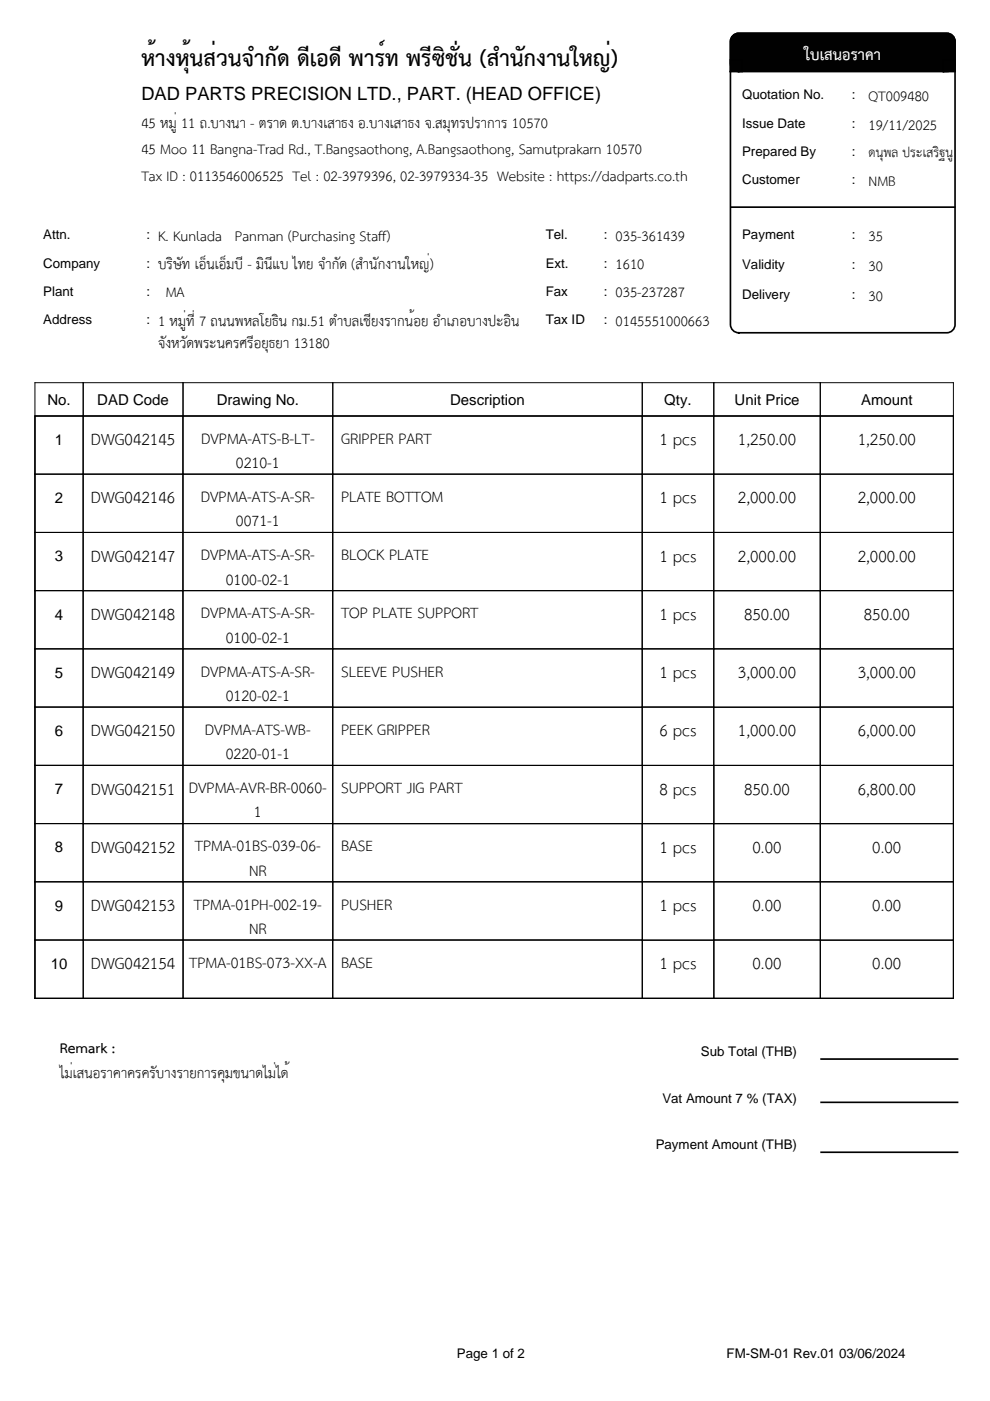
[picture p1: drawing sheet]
<svg xmlns="http://www.w3.org/2000/svg" width="210mm" height="297mm" viewBox="0 0 210 297" stroke-linecap="round" stroke-linejoin="round" font-family="sans-serif">
<path d="M7.4 88.2h10.2v12.3h-10.2z" fill="none" stroke="#000" stroke-width=".21"/>
<path d="M17.6 88.2h21.2v12.3h-21.2z" fill="#fff"/>
<path d="M17.6 88.2h21.2v12.3h-21.2z" fill="none" stroke="#000" stroke-width=".21"/>
<path d="M38.8 88.2h31.8v12.3h-31.8z" fill="#fff"/>
<path d="M38.8 88.2h31.8v12.3h-31.8z" fill="none" stroke="#000" stroke-width=".21"/>
<path d="M70.6 88.2h65.6v12.3h-65.6z" fill="#fff"/>
<path d="M70.6 88.2h65.6v12.3h-65.6z" fill="none" stroke="#000" stroke-width=".21"/>
<path d="M136.2 88.2h15.1v12.3h-15.1z" fill="#fff"/>
<path d="M136.2 88.2h15.1v12.3h-15.1z" fill="none" stroke="#000" stroke-width=".21"/>
<path d="M151.3 88.2h22.6v12.3h-22.6z" fill="#fff"/>
<path d="M151.3 88.2h22.6v12.3h-22.6z" fill="none" stroke="#000" stroke-width=".21"/>
<path d="M173.9 88.2h28.2v12.3h-28.2z" fill="#fff"/>
<path d="M173.9 88.2h28.2v12.3h-28.2z" fill="none" stroke="#000" stroke-width=".21"/>
<path d="M7.4 100.5h10.2v12.4h-10.2z" fill="#fff"/>
<path d="M7.4 100.5h10.2v12.4h-10.2z" fill="none" stroke="#000" stroke-width=".21"/>
<path d="M17.6 100.5h21.2v12.4h-21.2z" fill="#fff"/>
<path d="M17.6 100.5h21.2v12.4h-21.2z" fill="none" stroke="#000" stroke-width=".21"/>
<path d="M38.8 100.5h31.8v12.4h-31.8z" fill="#fff"/>
<path d="M38.8 100.5h31.8v12.4h-31.8z" fill="none" stroke="#000" stroke-width=".21"/>
<path d="M70.6 100.5h65.6v12.4h-65.6z" fill="#fff"/>
<path d="M70.6 100.5h65.6v12.4h-65.6z" fill="none" stroke="#000" stroke-width=".21"/>
<path d="M136.2 100.5h15.1v12.4h-15.1z" fill="#fff"/>
<path d="M136.2 100.5h15.1v12.4h-15.1z" fill="none" stroke="#000" stroke-width=".21"/>
<path d="M151.3 100.5h22.6v12.4h-22.6z" fill="#fff"/>
<path d="M151.3 100.5h22.6v12.4h-22.6z" fill="none" stroke="#000" stroke-width=".21"/>
<path d="M173.9 100.5h28.2v12.4h-28.2z" fill="#fff"/>
<path d="M173.9 100.5h28.2v12.4h-28.2z" fill="none" stroke="#000" stroke-width=".21"/>
<path d="M7.4 112.9h10.2v12.3h-10.2z" fill="#fff"/>
<path d="M7.4 112.9h10.2v12.3h-10.2z" fill="none" stroke="#000" stroke-width=".21"/>
<path d="M7.4 125.2h10.2v12.4h-10.2z" fill="#fff"/>
<path d="M7.4 125.2h10.2v12.4h-10.2z" fill="none" stroke="#000" stroke-width=".21"/>
<path d="M17.6 125.2h21.2v12.4h-21.2z" fill="#fff"/>
<path d="M17.6 125.2h21.2v12.4h-21.2z" fill="none" stroke="#000" stroke-width=".21"/>
<path d="M17.6 112.9h21.2v12.3h-21.2z" fill="#fff"/>
<path d="M17.6 112.9h21.2v12.3h-21.2z" fill="none" stroke="#000" stroke-width=".21"/>
<path d="M38.8 112.9h31.8v12.3h-31.8z" fill="#fff"/>
<path d="M38.8 112.9h31.8v12.3h-31.8z" fill="none" stroke="#000" stroke-width=".21"/>
<path d="M38.8 125.2h31.8v12.4h-31.8z" fill="#fff"/>
<path d="M38.8 125.2h31.8v12.4h-31.8z" fill="none" stroke="#000" stroke-width=".21"/>
<path d="M70.6 112.9h65.6v12.3h-65.6z" fill="#fff"/>
<path d="M70.6 112.9h65.6v12.3h-65.6z" fill="none" stroke="#000" stroke-width=".21"/>
<path d="M70.6 125.2h65.6v12.4h-65.6z" fill="#fff"/>
<path d="M70.6 125.2h65.6v12.4h-65.6z" fill="none" stroke="#000" stroke-width=".21"/>
<path d="M136.2 112.9h15.1v12.3h-15.1z" fill="#fff"/>
<path d="M136.2 112.9h15.1v12.3h-15.1z" fill="none" stroke="#000" stroke-width=".21"/>
<path d="M136.2 125.2h15.1v12.4h-15.1z" fill="#fff"/>
<path d="M136.2 125.2h15.1v12.4h-15.1z" fill="none" stroke="#000" stroke-width=".21"/>
<path d="M151.3 125.2h22.6v12.4h-22.6z" fill="#fff"/>
<path d="M151.3 125.2h22.6v12.4h-22.6z" fill="none" stroke="#000" stroke-width=".21"/>
<path d="M151.3 112.9h22.6v12.3h-22.6z" fill="#fff"/>
<path d="M151.3 112.9h22.6v12.3h-22.6z" fill="none" stroke="#000" stroke-width=".21"/>
<path d="M173.9 112.9h28.2v12.3h-28.2z" fill="#fff"/>
<path d="M173.9 112.9h28.2v12.3h-28.2z" fill="none" stroke="#000" stroke-width=".21"/>
<path d="M173.9 125.2h28.2v12.4h-28.2z" fill="#fff"/>
<path d="M173.9 125.2h28.2v12.4h-28.2z" fill="none" stroke="#000" stroke-width=".21"/>
<path d="M7.4 137.6h10.2v12.3h-10.2z" fill="#fff"/>
<path d="M7.4 137.6h10.2v12.3h-10.2z" fill="none" stroke="#000" stroke-width=".21"/>
<path d="M7.4 149.9h10.2v12.4h-10.2z" fill="#fff"/>
<path d="M7.4 149.9h10.2v12.4h-10.2z" fill="none" stroke="#000" stroke-width=".21"/>
<path d="M7.4 162.3h10.2v12.3h-10.2z" fill="#fff"/>
<path d="M7.4 162.3h10.2v12.3h-10.2z" fill="none" stroke="#000" stroke-width=".21"/>
<path d="M7.4 174.6h10.2v12.4h-10.2z" fill="#fff"/>
<path d="M7.4 174.6h10.2v12.4h-10.2z" fill="none" stroke="#000" stroke-width=".21"/>
<path d="M17.6 174.6h21.2v12.4h-21.2z" fill="#fff"/>
<path d="M17.6 174.6h21.2v12.4h-21.2z" fill="none" stroke="#000" stroke-width=".21"/>
<path d="M17.6 137.6h21.2v12.3h-21.2z" fill="#fff"/>
<path d="M17.6 137.6h21.2v12.3h-21.2z" fill="none" stroke="#000" stroke-width=".21"/>
<path d="M17.6 149.9h21.2v12.4h-21.2z" fill="#fff"/>
<path d="M17.6 149.9h21.2v12.4h-21.2z" fill="none" stroke="#000" stroke-width=".21"/>
<path d="M17.6 162.3h21.2v12.3h-21.2z" fill="#fff"/>
<path d="M17.6 162.3h21.2v12.3h-21.2z" fill="none" stroke="#000" stroke-width=".21"/>
<path d="M38.8 137.6h31.8v12.3h-31.8z" fill="#fff"/>
<path d="M38.8 137.6h31.8v12.3h-31.8z" fill="none" stroke="#000" stroke-width=".21"/>
<path d="M38.8 149.9h31.8v12.4h-31.8z" fill="#fff"/>
<path d="M38.8 149.9h31.8v12.4h-31.8z" fill="none" stroke="#000" stroke-width=".21"/>
<path d="M38.8 162.3h31.8v12.3h-31.8z" fill="#fff"/>
<path d="M38.8 162.3h31.8v12.3h-31.8z" fill="none" stroke="#000" stroke-width=".21"/>
<path d="M38.8 174.6h31.8v12.4h-31.8z" fill="#fff"/>
<path d="M38.8 174.6h31.8v12.4h-31.8z" fill="none" stroke="#000" stroke-width=".21"/>
<path d="M70.6 174.6h65.6v12.4h-65.6z" fill="#fff"/>
<path d="M70.6 174.6h65.6v12.4h-65.6z" fill="none" stroke="#000" stroke-width=".21"/>
<path d="M136.2 174.6h15.1v12.4h-15.1z" fill="#fff"/>
<path d="M136.2 174.6h15.1v12.4h-15.1z" fill="none" stroke="#000" stroke-width=".21"/>
<path d="M151.3 174.6h22.6v12.4h-22.6z" fill="#fff"/>
<path d="M151.3 174.6h22.6v12.4h-22.6z" fill="none" stroke="#000" stroke-width=".21"/>
<path d="M173.9 174.6h28.2v12.4h-28.2z" fill="#fff"/>
<path d="M173.9 174.6h28.2v12.4h-28.2z" fill="none" stroke="#000" stroke-width=".21"/>
<path d="M173.9 162.3h28.2v12.3h-28.2z" fill="#fff"/>
<path d="M173.9 162.3h28.2v12.3h-28.2z" fill="none" stroke="#000" stroke-width=".21"/>
<path d="M151.3 162.3h22.6v12.3h-22.6z" fill="#fff"/>
<path d="M151.3 162.3h22.6v12.3h-22.6z" fill="none" stroke="#000" stroke-width=".21"/>
<path d="M136.2 162.3h15.1v12.3h-15.1z" fill="#fff"/>
<path d="M136.2 162.3h15.1v12.3h-15.1z" fill="none" stroke="#000" stroke-width=".21"/>
<path d="M70.6 162.3h65.6v12.3h-65.6z" fill="#fff"/>
<path d="M70.6 162.3h65.6v12.3h-65.6z" fill="none" stroke="#000" stroke-width=".21"/>
<path d="M70.6 149.9h65.6v12.4h-65.6z" fill="#fff"/>
<path d="M70.6 149.9h65.6v12.4h-65.6z" fill="none" stroke="#000" stroke-width=".21"/>
<path d="M70.6 137.6h65.6v12.3h-65.6z" fill="#fff"/>
<path d="M70.6 137.6h65.6v12.3h-65.6z" fill="none" stroke="#000" stroke-width=".21"/>
<path d="M136.2 137.6h15.1v12.3h-15.1z" fill="#fff"/>
<path d="M136.2 137.6h15.1v12.3h-15.1z" fill="none" stroke="#000" stroke-width=".21"/>
<path d="M136.2 149.9h15.1v12.4h-15.1z" fill="#fff"/>
<path d="M136.2 149.9h15.1v12.4h-15.1z" fill="none" stroke="#000" stroke-width=".21"/>
<path d="M151.3 149.9h22.6v12.4h-22.6z" fill="#fff"/>
<path d="M151.3 149.9h22.6v12.4h-22.6z" fill="none" stroke="#000" stroke-width=".21"/>
<path d="M151.3 137.6h22.6v12.3h-22.6z" fill="#fff"/>
<path d="M151.3 137.6h22.6v12.3h-22.6z" fill="none" stroke="#000" stroke-width=".21"/>
<path d="M173.9 137.6h28.2v12.3h-28.2z" fill="#fff"/>
<path d="M173.9 137.6h28.2v12.3h-28.2z" fill="none" stroke="#000" stroke-width=".21"/>
<path d="M173.9 149.9h28.2v12.4h-28.2z" fill="#fff"/>
<path d="M173.9 149.9h28.2v12.4h-28.2z" fill="none" stroke="#000" stroke-width=".21"/>
<path d="M173.9 199.3h28.2v12.4h-28.2z" fill="#fff"/>
<path d="M173.9 199.3h28.2v12.4h-28.2z" fill="none" stroke="#000" stroke-width=".21"/>
<path d="M173.9 187h28.2v12.3h-28.2z" fill="#fff"/>
<path d="M173.9 187h28.2v12.3h-28.2z" fill="none" stroke="#000" stroke-width=".21"/>
<path d="M151.3 187h22.6v12.3h-22.6z" fill="#fff"/>
<path d="M151.3 187h22.6v12.3h-22.6z" fill="none" stroke="#000" stroke-width=".21"/>
<path d="M151.3 199.3h22.6v12.4h-22.6z" fill="#fff"/>
<path d="M151.3 199.3h22.6v12.4h-22.6z" fill="none" stroke="#000" stroke-width=".21"/>
<path d="M136.2 199.3h15.1v12.4h-15.1z" fill="#fff"/>
<path d="M136.2 199.3h15.1v12.4h-15.1z" fill="none" stroke="#000" stroke-width=".21"/>
<path d="M136.2 187h15.1v12.3h-15.1z" fill="#fff"/>
<path d="M136.2 187h15.1v12.3h-15.1z" fill="none" stroke="#000" stroke-width=".21"/>
<path d="M70.6 187h65.6v12.3h-65.6z" fill="#fff"/>
<path d="M70.6 187h65.6v12.3h-65.6z" fill="none" stroke="#000" stroke-width=".21"/>
<path d="M38.8 187h31.8v12.3h-31.8z" fill="#fff"/>
<path d="M38.8 187h31.8v12.3h-31.8z" fill="none" stroke="#000" stroke-width=".21"/>
<path d="M38.8 199.3h31.8v12.4h-31.8z" fill="#fff"/>
<path d="M38.8 199.3h31.8v12.4h-31.8z" fill="none" stroke="#000" stroke-width=".21"/>
<path d="M70.6 199.3h65.6v12.4h-65.6z" fill="#fff"/>
<path d="M70.6 199.3h65.6v12.4h-65.6z" fill="none" stroke="#000" stroke-width=".21"/>
<path d="M17.6 187h21.2v12.3h-21.2z" fill="#fff"/>
<path d="M17.6 187h21.2v12.3h-21.2z" fill="none" stroke="#000" stroke-width=".21"/>
<path d="M17.6 199.3h21.2v12.4h-21.2z" fill="#fff"/>
<path d="M17.6 199.3h21.2v12.4h-21.2z" fill="none" stroke="#000" stroke-width=".21"/>
<path d="M7.4 187h10.2v12.3h-10.2z" fill="#fff"/>
<path d="M7.4 187h10.2v12.3h-10.2z" fill="none" stroke="#000" stroke-width=".21"/>
<path d="M7.4 199.3h10.2v12.4h-10.2z" fill="#fff"/>
<path d="M7.3 88.2h194.9M7.4 88.1v123.7M202.1 88.1v123.7M7.4 199.3h10.2v12.4h-10.2zM7.3 211.7h194.9" fill="none" stroke="#000" stroke-width=".21"/>
<path d="M155.4 7.6l.8-.5h.4h44.1a1.76 1.76 0 0 1 1.8 1.7v60a1.76 1.76 0 0 1-1.8 1.8h-44.1a1.76 1.76 0 0 1-1.7-1.8v-60v-.4z" fill="#fff"/>
<path d="M155.4 7.6l.8-.5h.4h44.1a1.76 1.76 0 0 1 1.8 1.7v60a1.76 1.76 0 0 1-1.8 1.8h-44.1a1.76 1.76 0 0 1-1.7-1.8v-60v-.4zM154.9 43.9h47.6" fill="none" stroke="#000" stroke-width=".35"/>
<path d="M155.4 7.6l.8-.5h.4h44.1a1.76 1.76 0 0 1 1.8 1.7v4.6a1.76 1.76 0 0 1-1.8 1.8h-44.1a1.76 1.76 0 0 1-1.7-1.8v-4.6v-.4z" fill="#030000"/>
<path d="M155.4 7.6l.8-.5h.4h44.1a1.76 1.76 0 0 1 1.8 1.7v4.6a1.76 1.76 0 0 1-1.8 1.8h-44.1a1.76 1.76 0 0 1-1.7-1.8v-4.6v-.4z" fill="none" stroke="#000" stroke-width=".35"/>
<path d="M154.9 12.7h2.4v2.5h-2.4z" fill="#030000"/>
<path d="M154.9 12.7h2.4v2.5h-2.4z" fill="none" stroke="#000" stroke-width=".35"/>
<path d="M200 12.7h2.5v2.5h-2.5z" fill="#030000"/>
<path d="M200 12.7h2.5v2.5h-2.5zM173.9 224.5h29.3M173.9 233.7h29.3M173.9 244.3h29.3" fill="none" stroke="#000" stroke-width=".35"/>
<g fill="none" stroke="#000" stroke-width=".21">
<path d="M7.3 81.1h194.9M7.3 88.2h194.9M7.4 81.1v130.7M17.6 81.1v130.7M38.8 81.1v130.7M70.6 81.1v130.7M136.2 81.1v130.7M151.3 81.1v130.7M173.9 81.1v130.7M202.1 81.1v130.7M7.3 100.5h194.9M7.3 112.9h194.9"/>
<path d="M7.3 125.2h194.9M7.3 137.6h194.9M7.3 149.9h194.9M7.3 162.3h194.9M7.3 174.6h194.9M7.3 187h194.9M7.3 199.3h194.9M7.3 211.7h194.9"/>
</g>
<text font-size="6.7" x="30" y="14">ห้างหุ้นส่วนจำกัด ดีเอดี พาร์ท พรีซิชั่น (สำนักงานใหญ่)</text>
<g font-size="4.9">
<text x="19.3" y="94.4">DWG042145</text>
<text x="139.8" y="94.4">1 pcs</text>
<text x="156.5" y="94.4">1,250.00</text>
<text x="181.9" y="94.4">1,250.00</text>
<text x="19.3" y="106.7">DWG042146</text>
<text x="139.8" y="106.7">1 pcs</text>
<text x="156.5" y="106.7">2,000.00</text>
<text x="181.9" y="106.7">2,000.00</text>
<text x="19.3" y="119.1">DWG042147</text>
<text x="139.8" y="119.1">1 pcs</text>
<text x="156.5" y="119.1">2,000.00</text>
<text x="181.9" y="119.1">2,000.00</text>
<text x="19.3" y="131.4">DWG042148</text>
<text x="139.8" y="131.4">1 pcs</text>
<text x="157.8" y="131.4">850.00</text>
<text x="183.2" y="131.4">850.00</text>
<text x="19.3" y="143.8">DWG042149</text>
<text x="139.8" y="143.8">1 pcs</text>
<text x="156.5" y="143.8">3,000.00</text>
<text x="181.9" y="143.8">3,000.00</text>
<text x="19.3" y="156.1">DWG042150</text>
<text x="139.8" y="156.1">6 pcs</text>
<text x="156.5" y="156.1">1,000.00</text>
<text x="181.9" y="156.1">6,000.00</text>
<text x="19.3" y="168.5">DWG042151</text>
<text x="139.8" y="168.5">8 pcs</text>
<text x="157.8" y="168.5">850.00</text>
<text x="181.9" y="168.5">6,800.00</text>
<text x="19.3" y="180.8">DWG042152</text>
<text x="139.8" y="180.8">1 pcs</text>
<text x="159.5" y="180.8">0.00</text>
<text x="184.9" y="180.8">0.00</text>
<text x="19.3" y="193.2">DWG042153</text>
<text x="139.8" y="193.2">1 pcs</text>
<text x="159.5" y="193.2">0.00</text>
<text x="184.9" y="193.2">0.00</text>
<text x="19.3" y="205.5">DWG042154</text>
<text x="139.8" y="205.5">1 pcs</text>
<text x="159.5" y="205.5">0.00</text>
<text x="184.9" y="205.5">0.00</text>
</g>
<text font-size="4.6" fill="#fff" x="170.5" y="12.6">ใบเสนอราคา</text>
<g font-size="4.6">
<text x="42.6" y="94.1">DVPMA-ATS-B-LT-</text>
<text x="72.3" y="94.1">GRIPPER PART</text>
<text x="50" y="99.2">0210-1</text>
<text x="42.6" y="106.4">DVPMA-ATS-A-SR-</text>
<text x="72.3" y="106.4">PLATE BOTTOM</text>
<text x="50" y="111.6">0071-1</text>
<text x="42.6" y="118.8">DVPMA-ATS-A-SR-</text>
<text x="72.3" y="118.8">BLOCK PLATE</text>
<text x="47.9" y="123.9">0100-02-1</text>
<text x="42.6" y="131.1">DVPMA-ATS-A-SR-</text>
<text x="72.3" y="131.1">TOP PLATE SUPPORT</text>
<text x="47.9" y="136.3">0100-02-1</text>
<text x="42.6" y="143.4">DVPMA-ATS-A-SR-</text>
<text x="72.3" y="143.4">SLEEVE PUSHER</text>
<text x="47.9" y="148.6">0120-02-1</text>
<text x="43.5" y="155.8">DVPMA-ATS-WB-</text>
<text x="72.3" y="155.8">PEEK GRIPPER</text>
<text x="47.9" y="161">0220-01-1</text>
<text x="40" y="168.1">DVPMA-AVR-BR-0060-</text>
<text x="53.9" y="173.3">1</text>
<text x="72.3" y="168.1">SUPPORT JIG PART</text>
<text x="41.3" y="180.5">TPMA-01BS-039-06-</text>
<text x="52.8" y="185.7">NR</text>
<text x="72.3" y="180.5">BASE</text>
<text x="41.1" y="192.8">TPMA-01PH-002-19-</text>
<text x="72.3" y="192.8">PUSHER</text>
<text x="52.8" y="198">NR</text>
<text x="40.1" y="205.2">TPMA-01BS-073-XX-A</text>
<text x="72.3" y="205.2">BASE</text>
</g>
<g font-size="4.2">
<text x="184.1" y="21.5">QT009480</text>
<text x="30" y="27.1">45 หมู่ 11 ถ.บางนา - ตราด ต.บางเสาธง อ.บางเสาธง จ.สมุทรปราการ 10570</text>
<text x="184.1" y="27.5">19/11/2025</text>
<text x="30" y="32.7">45 Moo 11 Bangna-Trad Rd., T.Bangsaothong, A.Bangsaothong, Samutprakarn 10570</text>
<text x="30" y="38.4">Tax ID : 0113546006525 Tel : 02-3979396, 02-3979334-35 Website : https://dadparts.co.th</text>
<text x="184.1" y="39.5">NMB</text>
<text x="33.5" y="51.1">K. Kunlada Panman (Purchasing Staff)</text>
<text x="130.5" y="51.1">035-361439</text>
<text x="184.1" y="51.1">35</text>
<text x="33.5" y="57.1">บริษัท เอ็นเอ็มบี - มินีแบ ไทย จำกัด (สำนักงานใหญ่)</text>
<text x="130.5" y="57.1">1610</text>
<text x="184.1" y="57.5">30</text>
<text x="35.1" y="63.1">MA</text>
<text x="130.5" y="63.1">035-237287</text>
<text x="184.1" y="63.8">30</text>
<text x="33.5" y="69">1 หมู่ที่ 7 ถนนพหลโยธิน กม.51 ตำบลเชียงรากน้อย อำเภอบางปะอิน</text>
<text x="130.5" y="69">0145551000663</text>
<text x="33.5" y="73.8">จังหวัดพระนครศรีอยุธยา 13180</text>
<text x="12.7" y="223.3">Remark :</text>
<text x="12.7" y="228.5">ไม่เสนอราคาครครับางรายการคุมขนาดไม่ได้</text>
</g>
<g font-size="3.9">
<text x="30" y="21.3">DAD PARTS PRECISION LTD., PART. (HEAD OFFICE)</text>
<text x="184.1" y="33.4">ดนุพล ประเสริฐนู</text>
</g>
<g font-size="3.2">
<text x="10.1" y="85.8">No.</text>
<text x="20.6" y="85.8">DAD Code</text>
<text x="45.9" y="85.8">Drawing No.</text>
<text x="95.4" y="85.8">Description</text>
<text x="140.8" y="85.8">Qty.</text>
<text x="155.8" y="85.8">Unit Price</text>
<text x="182.6" y="85.8">Amount</text>
<text x="11.6" y="94.3">1</text>
<text x="11.6" y="106.7">2</text>
<text x="11.6" y="119">3</text>
<text x="11.6" y="131.4">4</text>
<text x="11.6" y="143.7">5</text>
<text x="11.6" y="156.1">6</text>
<text x="11.6" y="168.4">7</text>
<text x="11.6" y="180.7">8</text>
<text x="11.6" y="193.1">9</text>
<text x="10.8" y="205.4">10</text>
</g>
<g font-size="2.8">
<text x="157.3" y="21.1">Quotation No.</text>
<text x="180.6" y="21.1">:</text>
<text x="157.3" y="27.1">Issue Date</text>
<text x="180.6" y="27.1">:</text>
<text x="157.3" y="33.1">Prepared By</text>
<text x="180.6" y="33.1">:</text>
<text x="157.3" y="39.1">Customer</text>
<text x="180.6" y="39.1">:</text>
<text x="9.2" y="50.7">Attn.</text>
<text x="31" y="50.7">:</text>
<text x="115.7" y="50.7">Tel.</text>
<text x="128.1" y="50.7">:</text>
<text x="157.3" y="50.7">Payment</text>
<text x="180.6" y="50.7">:</text>
<text x="9.2" y="56.7">Company</text>
<text x="31" y="56.7">:</text>
<text x="115.7" y="56.7">Ext.</text>
<text x="128.1" y="56.7">:</text>
<text x="157.3" y="57.1">Validity</text>
<text x="180.6" y="57.1">:</text>
<text x="9.2" y="62.7">Plant</text>
<text x="31" y="62.7">:</text>
<text x="115.7" y="62.7">Fax</text>
<text x="128.1" y="62.7">:</text>
<text x="157.3" y="63.4">Delivery</text>
<text x="180.6" y="63.4">:</text>
<text x="9.2" y="68.7">Address</text>
<text x="31" y="68.7">:</text>
<text x="115.7" y="68.7">Tax ID</text>
<text x="128.1" y="68.7">:</text>
<text x="148.6" y="223.9">Sub Total (THB)</text>
<text x="140.4" y="233.8">Vat Amount 7 % (TAX)</text>
<text x="139" y="243.7">Payment Amount (THB)</text>
<text x="96.9" y="288">Page 1 of 2</text>
<text x="154.1" y="288">FM-SM-01 Rev.01 03/06/2024</text>
</g>
</svg>
